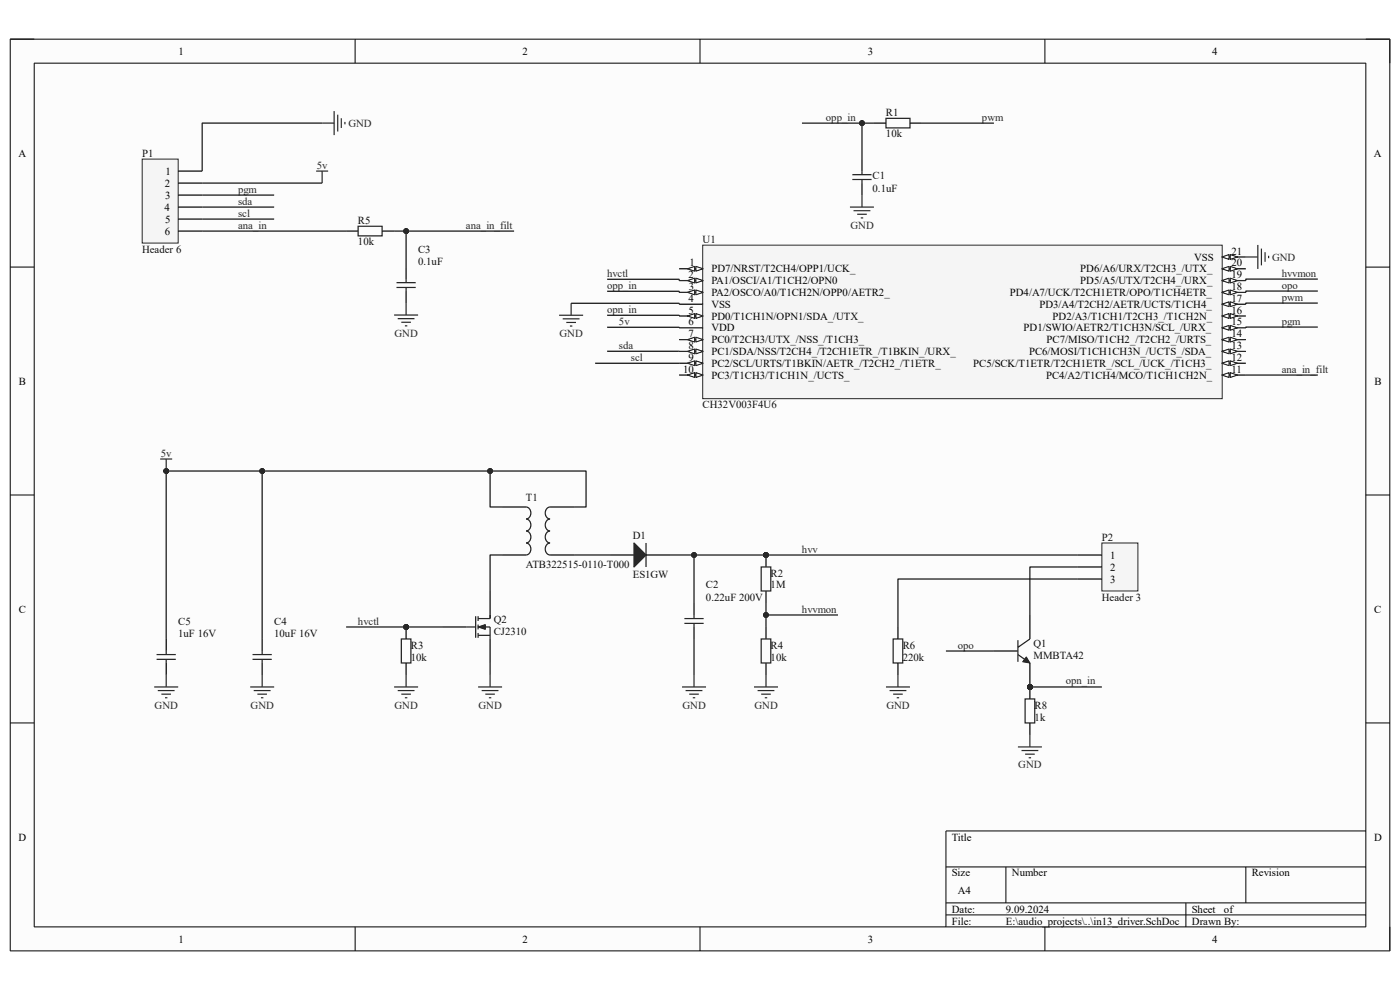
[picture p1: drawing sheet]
<svg xmlns="http://www.w3.org/2000/svg" width="297mm" height="210mm" viewBox="0 0 297 210" stroke-linecap="round" stroke-linejoin="round" font-family="sans-serif">
<path d="M2.2 8.3h292.7v193.4h-292.7z" fill-rule="evenodd" fill="#fcfcfc"/>
<path d="M2.2 8.3h292.7v193.4h-292.7z" fill="none" stroke="#000" stroke-width=".21"/>
<path d="M7.3 13.4h282.5v183.2h-282.5z" fill-rule="evenodd" fill="#fcfcfc"/>
<g fill="none" stroke="#000" stroke-width=".21">
<path d="M2.2 8.3h5.1M7.3 13.4h282.5v183.2h-282.5zM75.3 8.3v5.1M148.5 8.3v5.1M221.7 8.3v5.1M289.8 8.3h5.1v5.1M2.2 56.7h5.1M289.8 56.7h5.1M2.2 105h5.1M289.8 105h5.1M2.2 153.4h5.1M289.8 153.4h5.1"/>
<path d="M289.8 176.3h-89.1v20.3M75.3 196.6v5.1M148.5 196.6v5.1M200.7 183.9h89.1M200.7 191.5h89.1M200.7 194.1h89.1M213.4 183.9v7.6M221.7 196.6v5.1M251.6 191.5v5.1M264.3 183.9v7.6M294.9 196.6v5.1"/>
</g>
<path d="M129.4 117.7h5.1M137.1 117.7h5" fill="none" stroke="#000" stroke-width=".25"/>
<path d="M134.5 115.2l2.6 2.5-2.6 2.6z" fill="#1c1c1c"/>
<path d="M134.5 115.2l2.6 2.5-2.6 2.6zM137.1 115.2v5.1M98.9 133h2M100.9 130.7v4.6M101.4 131.2h2.6M101.4 133h2.6v2.6M101.4 134.8h2.6M101.4 130.7v1M101.4 132.5v1M101.4 134.3v1" fill="none" stroke="#1c1c1c" stroke-width=".25"/>
<path d="M93.8 133h5.1M104 125.4v5.1M104 135.6v5" fill="none" stroke="#000" stroke-width=".25"/>
<path d="M101.4 133l1.6-.5v1z" fill="#1c1c1c"/>
<path d="M101.4 133l1.6-.5v1z" fill="none" stroke="#1c1c1c" stroke-width=".21"/>
<path d="M104 130.5v.7" fill="none" stroke="#1c1c1c" stroke-width=".25"/>
<circle cx="218.5" cy="145.7" r=".51" fill="#0e0e0e"/>
<circle cx="218.5" cy="145.7" r=".51" fill="none" stroke="#0e0e0e" stroke-width=".21"/>
<path d="M210.9 138.1h5.1M218.5 130.5v5.1M218.5 140.6v5.1" fill="none" stroke="#000" stroke-width=".25"/>
<circle cx="218.5" cy="145.7" r=".51" fill="#0e0e0e"/>
<circle cx="218.5" cy="145.7" r=".51" fill="none" stroke="#0e0e0e" stroke-width=".21"/>
<path d="M216 138.9l2.5 1.7M216 135.8v4.6M218.5 135.6l-2.5 1.7" fill="none" stroke="#1c1c1c" stroke-width=".25"/>
<path d="M217.7 139.4l.8 1.2-1.5-.2z" fill="#1c1c1c"/>
<path d="M217.7 139.4l.8 1.2-1.5-.2z" fill="none" stroke="#1c1c1c" stroke-width=".21"/>
<path d="M106.5 107.6h5.1M106.5 117.7h5.1M116.7 107.6h5.1M116.7 117.7h5.1" fill="none" stroke="#000" stroke-width=".25"/>
<path d="M111.6 107.6a1.31 1.31 0 0 1 1 1.2 1.31 1.31 0 0 1-1 1.3 1.31 1.31 0 0 1 1 1.3 1.31 1.31 0 0 1-1 1.2 1.31 1.31 0 0 1 1 1.3 1.31 1.31 0 0 1-1 1.3 1.31 1.31 0 0 1 1 1.3 1.31 1.31 0 0 1-1 1.2M116.7 107.6a1.3 1.3 0 0 0-1 1.2 1.3 1.3 0 0 0 1 1.3 1.3 1.3 0 0 0-1 1.3 1.3 1.3 0 0 0 1 1.2 1.3 1.3 0 0 0-1 1.3 1.3 1.3 0 0 0 1 1.3 1.3 1.3 0 0 0-1 1.3 1.3 1.3 0 0 0 1 1.2" fill="none" stroke="#1c1c1c" stroke-width=".25"/>
<circle cx="86.2" cy="133" r=".51" fill="#0e0e0e"/>
<circle cx="86.2" cy="133" r=".51" fill="none" stroke="#0e0e0e" stroke-width=".21"/>
<path d="M86.2 133v2.6" fill="none" stroke="#000" stroke-width=".25"/>
<circle cx="86.2" cy="133" r=".51" fill="#0e0e0e"/>
<circle cx="86.2" cy="133" r=".51" fill="none" stroke="#0e0e0e" stroke-width=".21"/>
<path d="M147.2 127.9v2.6M147.2 133v2.6M86.2 140.6v2.6" fill="none" stroke="#000" stroke-width=".25"/>
<path d="M85.1 135.6h2.1v5h-2.1zM145.2 132.2h4.1M145.2 131.2h4.1M147.2 130.5v.7M147.2 132.2v.8" fill="none" stroke="#1c1c1c" stroke-width=".25"/>
<path d="M83.6 145.7h5.1M84.4 146.5h3.5M85.1 147.3h2.1M85.9 148h.5M86.2 143.2v2.5M101.4 145.7h5.1M102.2 146.5h3.6M103 147.3h2M103.7 148h.5M104 143.2v2.5" fill="none" stroke="#262626" stroke-width=".25"/>
<circle cx="162.5" cy="117.7" r=".51" fill="#0e0e0e"/>
<circle cx="162.5" cy="117.7" r=".51" fill="none" stroke="#0e0e0e" stroke-width=".21"/>
<path d="M162.5 117.7v2.6" fill="none" stroke="#000" stroke-width=".25"/>
<circle cx="162.5" cy="117.7" r=".51" fill="#0e0e0e"/>
<circle cx="162.5" cy="117.7" r=".51" fill="none" stroke="#0e0e0e" stroke-width=".21"/>
<path d="M182.9 33.8v2.5M182.9 38.8v2.6M185.4 26.1h2.6M193.1 26.1h2.5M162.5 125.4v2.5M162.5 133v2.6M162.5 140.6v2.6" fill="none" stroke="#000" stroke-width=".25"/>
<path d="M180.8 38.1h4.1M180.8 37.1h4.1M182.9 36.3v.8M182.9 38.1v.7M188 25.1h5.1v2h-5.1zM161.5 120.3h2v5.1h-2zM161.5 135.6h2v5h-2z" fill="none" stroke="#1c1c1c" stroke-width=".25"/>
<g fill="none" stroke="#262626" stroke-width=".25">
<path d="M180.3 43.9h5.1M181.1 44.7h3.5M181.9 45.5h2M182.6 46.2h.5M182.9 41.4v2.5M144.7 145.7h5.1M145.5 146.5h3.5M146.2 147.3h2.1M147 148h.5M147.2 143.2v2.5M160 145.7h5.1M160.7 146.5h3.6"/>
<path d="M161.5 147.3h2M162.3 148h.5M162.5 143.2v2.5"/>
</g>
<circle cx="218.5" cy="145.7" r=".51" fill="#0e0e0e"/>
<circle cx="218.5" cy="145.7" r=".51" fill="none" stroke="#0e0e0e" stroke-width=".21"/>
<path d="M218.5 145.7v2.6M218.5 153.4v2.5" fill="none" stroke="#000" stroke-width=".25"/>
<circle cx="218.5" cy="145.7" r=".51" fill="#0e0e0e"/>
<circle cx="218.5" cy="145.7" r=".51" fill="none" stroke="#0e0e0e" stroke-width=".21"/>
<path d="M217.5 148.3h2v5.1h-2z" fill="none" stroke="#1c1c1c" stroke-width=".25"/>
<path d="M216 158.5h5M216.7 159.2h3.6M217.5 160h2M218.5 155.9v2.6M218.2 160.8h.5" fill="none" stroke="#262626" stroke-width=".25"/>
<path d="M233.8 115.2h7.6v10.2h-7.6z" fill-rule="evenodd" fill="#f5f5f5"/>
<path d="M233.8 115.2h7.6v10.2h-7.6z" fill="none" stroke="#262626" stroke-width=".21"/>
<path d="M73.4 49h2.6M81.1 49h2.5M86.2 56.7v2.5M86.2 61.7v2.6M228.7 117.7h5.1M190.5 133v2.6M228.7 120.3h5.1M228.7 122.8h5.1M190.5 140.6v2.6" fill="none" stroke="#000" stroke-width=".25"/>
<path d="M76 48h5.1v2h-5.1zM84.1 60h4.1M86.2 59.2v.8M84.1 61h4.1M86.2 61v.7M189.5 135.6h2v5h-2z" fill="none" stroke="#1c1c1c" stroke-width=".25"/>
<path d="M83.6 66.8h5.1M84.4 67.6h3.5M85.1 68.4h2.1M85.9 69.1h.5M86.2 64.3v2.5M188 145.7h5.1M188.7 146.5h3.6M189.5 147.3h2M190.2 148h.6M190.5 143.2v2.5" fill="none" stroke="#262626" stroke-width=".25"/>
<path d="M30.2 33.8h7.6v17.8h-7.6z" fill-rule="evenodd" fill="#f5f5f5"/>
<path d="M30.2 33.8h7.6v17.8h-7.6z" fill="none" stroke="#262626" stroke-width=".21"/>
<path d="M37.8 36.3h5.1M37.8 38.8h5.1M37.8 41.4h5.1M37.8 43.9h5.1M37.8 46.5h5.1M37.8 49h5.1M35.3 135.6v2.5M55.6 135.6v2.5M35.3 140.6v2.6M55.6 140.6v2.6" fill="none" stroke="#000" stroke-width=".25"/>
<g fill="none" stroke="#262626" stroke-width=".25">
<path d="M68.3 26.1h2.6M70.9 23.6v5.1M71.6 24.3v3.6M72.4 25.1v2M73.2 25.9v.5M32.7 145.7h5.1M33.5 146.5h3.5M34.2 147.3h2.1M35 148h.5M35.3 143.2v2.5M53.1 145.7h5.1M53.8 146.5h3.6"/>
<path d="M54.6 147.3h2M55.4 148h.5M55.6 143.2v2.5"/>
</g>
<path d="M33.2 139.9h4.1M33.2 138.9h4.1M35.3 138.1v.8M35.3 139.9v.7M53.6 139.9h4.1M53.6 138.9h4.1M55.6 138.1v.8M55.6 139.9v.7" fill="none" stroke="#1c1c1c" stroke-width=".25"/>
<path d="M149.1 52h110.2v32.6h-110.2z" fill-rule="evenodd" fill="#f5f5f5"/>
<path d="M149.1 52h110.2v32.6h-110.2z" fill="none" stroke="#262626" stroke-width=".21"/>
<path d="M259.2 67h5.1" fill="none" stroke="#000" stroke-width=".25"/>
<path d="M259.2 67l1.5-.5v1z" fill="#fbfbfb"/>
<path d="M259.2 67l1.5-.5v1z" fill="none" stroke="#000" stroke-width=".21"/>
<path d="M261 66.5l1.5 .5-1.5 .5z" fill="#fbfbfb"/>
<path d="M261 66.5l1.5 .5-1.5 .5z" fill="none" stroke="#000" stroke-width=".21"/>
<path d="M259.2 64.5h5.1" fill="none" stroke="#000" stroke-width=".25"/>
<path d="M259.2 64.5l1.5-.5v1z" fill="#fbfbfb"/>
<path d="M259.2 64.5l1.5-.5v1z" fill="none" stroke="#000" stroke-width=".21"/>
<path d="M261 64l1.5 .5-1.5 .5z" fill="#fbfbfb"/>
<path d="M261 64l1.5 .5-1.5 .5z" fill="none" stroke="#000" stroke-width=".21"/>
<path d="M259.2 62h5.1" fill="none" stroke="#000" stroke-width=".25"/>
<path d="M259.2 62l1.5-.5v1z" fill="#fbfbfb"/>
<path d="M259.2 62l1.5-.5v1z" fill="none" stroke="#000" stroke-width=".21"/>
<path d="M261 61.5l1.5 .5-1.5 .5z" fill="#fbfbfb"/>
<path d="M261 61.5l1.5 .5-1.5 .5z" fill="none" stroke="#000" stroke-width=".21"/>
<path d="M259.2 69.5h5.1" fill="none" stroke="#000" stroke-width=".25"/>
<path d="M259.2 69.5l1.5-.5v1.1z" fill="#fbfbfb"/>
<path d="M259.2 69.5l1.5-.5v1.1z" fill="none" stroke="#000" stroke-width=".21"/>
<path d="M261 69l1.5 .5-1.5 .6z" fill="#fbfbfb"/>
<path d="M261 69l1.5 .5-1.5 .6z" fill="none" stroke="#000" stroke-width=".21"/>
<path d="M259.2 79.6h5.1" fill="none" stroke="#000" stroke-width=".25"/>
<path d="M259.2 79.6l1.5-.5v1z" fill="#fbfbfb"/>
<path d="M259.2 79.6l1.5-.5v1z" fill="none" stroke="#000" stroke-width=".21"/>
<path d="M261 79.1l1.5 .5-1.5 .5z" fill="#fbfbfb"/>
<path d="M261 79.1l1.5 .5-1.5 .5z" fill="none" stroke="#000" stroke-width=".21"/>
<path d="M259.2 59.5h5.1" fill="none" stroke="#000" stroke-width=".25"/>
<path d="M259.2 59.5l1.5-.5v1z" fill="#fbfbfb"/>
<path d="M259.2 59.5l1.5-.5v1z" fill="none" stroke="#000" stroke-width=".21"/>
<path d="M261 59l1.5 .5-1.5 .5z" fill="#fbfbfb"/>
<path d="M261 59l1.5 .5-1.5 .5z" fill="none" stroke="#000" stroke-width=".21"/>
<path d="M259.2 57h5.1" fill="none" stroke="#000" stroke-width=".25"/>
<path d="M259.2 57l1.5-.5v1z" fill="#fbfbfb"/>
<path d="M259.2 57l1.5-.5v1z" fill="none" stroke="#000" stroke-width=".21"/>
<path d="M261 56.5l1.5 .5-1.5 .5z" fill="#fbfbfb"/>
<path d="M261 56.5l1.5 .5-1.5 .5z" fill="none" stroke="#000" stroke-width=".21"/>
<path d="M144.1 57h5.1" fill="none" stroke="#000" stroke-width=".25"/>
<path d="M147.6 56.5l1.6 .5-1.6 .5z" fill="#fbfbfb"/>
<path d="M147.6 56.5l1.6 .5-1.6 .5z" fill="none" stroke="#000" stroke-width=".21"/>
<path d="M145.8 57l1.6-.5v1z" fill="#fbfbfb"/>
<path d="M145.8 57l1.6-.5v1z" fill="none" stroke="#000" stroke-width=".21"/>
<path d="M144.1 59.5h5.1" fill="none" stroke="#000" stroke-width=".25"/>
<path d="M147.6 59l1.6 .5-1.6 .5z" fill="#fbfbfb"/>
<path d="M147.6 59l1.6 .5-1.6 .5z" fill="none" stroke="#000" stroke-width=".21"/>
<path d="M145.8 59.5l1.6-.5v1z" fill="#fbfbfb"/>
<path d="M145.8 59.5l1.6-.5v1z" fill="none" stroke="#000" stroke-width=".21"/>
<path d="M144.1 62h5.1" fill="none" stroke="#000" stroke-width=".25"/>
<path d="M147.6 61.5l1.6 .5-1.6 .5z" fill="#fbfbfb"/>
<path d="M147.6 61.5l1.6 .5-1.6 .5z" fill="none" stroke="#000" stroke-width=".21"/>
<path d="M145.8 62l1.6-.5v1z" fill="#fbfbfb"/>
<path d="M145.8 62l1.6-.5v1z" fill="none" stroke="#000" stroke-width=".21"/>
<path d="M144.1 64.5h5.1M144.1 67h5.1" fill="none" stroke="#000" stroke-width=".25"/>
<path d="M147.6 66.5l1.6 .5-1.6 .5z" fill="#fbfbfb"/>
<path d="M147.6 66.5l1.6 .5-1.6 .5z" fill="none" stroke="#000" stroke-width=".21"/>
<path d="M145.8 67l1.6-.5v1z" fill="#fbfbfb"/>
<path d="M145.8 67l1.6-.5v1z" fill="none" stroke="#000" stroke-width=".21"/>
<path d="M144.1 69.5h5.1M144.1 72h5.1" fill="none" stroke="#000" stroke-width=".25"/>
<path d="M147.6 71.5l1.6 .5-1.6 .6z" fill="#fbfbfb"/>
<path d="M147.6 71.5l1.6 .5-1.6 .6z" fill="none" stroke="#000" stroke-width=".21"/>
<path d="M145.8 72l1.6-.5v1.1z" fill="#fbfbfb"/>
<path d="M145.8 72l1.6-.5v1.1z" fill="none" stroke="#000" stroke-width=".21"/>
<path d="M144.1 74.5h5.1" fill="none" stroke="#000" stroke-width=".25"/>
<path d="M147.6 74l1.6 .5-1.6 .6z" fill="#fbfbfb"/>
<path d="M147.6 74l1.6 .5-1.6 .6z" fill="none" stroke="#000" stroke-width=".21"/>
<path d="M145.8 74.5l1.6-.5v1.1z" fill="#fbfbfb"/>
<path d="M145.8 74.5l1.6-.5v1.1z" fill="none" stroke="#000" stroke-width=".21"/>
<path d="M144.1 77.1h5.1" fill="none" stroke="#000" stroke-width=".25"/>
<path d="M147.6 76.5l1.6 .6-1.6 .5z" fill="#fbfbfb"/>
<path d="M147.6 76.5l1.6 .6-1.6 .5z" fill="none" stroke="#000" stroke-width=".21"/>
<path d="M145.8 77.1l1.6-.6v1.1z" fill="#fbfbfb"/>
<path d="M145.8 77.1l1.6-.6v1.1z" fill="none" stroke="#000" stroke-width=".21"/>
<path d="M144.1 79.6h5.1" fill="none" stroke="#000" stroke-width=".25"/>
<path d="M147.6 79.1l1.6 .5-1.6 .5z" fill="#fbfbfb"/>
<path d="M147.6 79.1l1.6 .5-1.6 .5z" fill="none" stroke="#000" stroke-width=".21"/>
<path d="M145.8 79.6l1.6-.5v1z" fill="#fbfbfb"/>
<path d="M145.8 79.6l1.6-.5v1z" fill="none" stroke="#000" stroke-width=".21"/>
<path d="M259.2 77.1h5.1" fill="none" stroke="#000" stroke-width=".25"/>
<path d="M259.2 77.1l1.5-.6v1.1z" fill="#fbfbfb"/>
<path d="M259.2 77.1l1.5-.6v1.1z" fill="none" stroke="#000" stroke-width=".21"/>
<path d="M261 76.5l1.5 .6-1.5 .5z" fill="#fbfbfb"/>
<path d="M261 76.5l1.5 .6-1.5 .5z" fill="none" stroke="#000" stroke-width=".21"/>
<path d="M259.2 74.5h5.1" fill="none" stroke="#000" stroke-width=".25"/>
<path d="M259.2 74.5l1.5-.5v1.1z" fill="#fbfbfb"/>
<path d="M259.2 74.5l1.5-.5v1.1z" fill="none" stroke="#000" stroke-width=".21"/>
<path d="M261 74l1.5 .5-1.5 .6z" fill="#fbfbfb"/>
<path d="M261 74l1.5 .5-1.5 .6z" fill="none" stroke="#000" stroke-width=".21"/>
<path d="M259.2 72.1h5.1" fill="none" stroke="#000" stroke-width=".25"/>
<path d="M259.2 72.1l1.5-.6v1.1z" fill="#fbfbfb"/>
<path d="M259.2 72.1l1.5-.6v1.1z" fill="none" stroke="#000" stroke-width=".21"/>
<path d="M261 71.5l1.5 .6-1.5 .5z" fill="#fbfbfb"/>
<path d="M261 71.5l1.5 .6-1.5 .5z" fill="none" stroke="#000" stroke-width=".21"/>
<path d="M259.2 54.5h5.1" fill="none" stroke="#000" stroke-width=".25"/>
<path d="M259.2 54.5l1.5-.5v1z" fill="#fbfbfb"/>
<path d="M259.2 54.5l1.5-.5v1z" fill="none" stroke="#000" stroke-width=".21"/>
<path d="M261 54l1.5 .5-1.5 .5z" fill="#fbfbfb"/>
<path d="M261 54l1.5 .5-1.5 .5z" fill="none" stroke="#000" stroke-width=".21"/>
<path d="M264.3 54.5h2.5M266.8 52v5.1M267.6 52.7v3.6M268.4 53.5v2M269.1 54.3v.5M118.6 66.9h5.1M119.4 67.6h3.5M120.1 68.4h2.1M120.9 69.2h.5M121.2 64.3v2.6" fill="none" stroke="#262626" stroke-width=".25"/>
<path d="M162.5 127.9v5.1" fill="none" stroke="#0e0e0e" stroke-width=".25"/>
<circle cx="162.5" cy="130.5" r=".51" fill="#0e0e0e"/>
<circle cx="162.5" cy="130.5" r=".51" fill="none" stroke="#0e0e0e" stroke-width=".21"/>
<path d="M34 97.4h2.5M35.3 97.4v2.5" fill="none" stroke="#262626" stroke-width=".25"/>
<circle cx="35.3" cy="99.9" r=".51" fill="#0e0e0e"/>
<circle cx="35.3" cy="99.9" r=".51" fill="none" stroke="#0e0e0e" stroke-width=".21"/>
<path d="M67.1 36.3h2.5M68.3 36.3v2.5" fill="none" stroke="#262626" stroke-width=".25"/>
<path d="M104 99.9h-68.7v35.7" fill="none" stroke="#0e0e0e" stroke-width=".25"/>
<circle cx="35.3" cy="99.9" r=".51" fill="#0e0e0e"/>
<circle cx="35.3" cy="99.9" r=".51" fill="none" stroke="#0e0e0e" stroke-width=".21"/>
<circle cx="55.6" cy="99.9" r=".51" fill="#0e0e0e"/>
<circle cx="55.6" cy="99.9" r=".51" fill="none" stroke="#0e0e0e" stroke-width=".21"/>
<circle cx="104" cy="99.9" r=".51" fill="#0e0e0e"/>
<circle cx="104" cy="99.9" r=".51" fill="none" stroke="#0e0e0e" stroke-width=".21"/>
<path d="M42.9 38.8h25.4M68.3 26.1h-25.4v10.2M42.9 49h30.5M42.9 46.5h15.3M42.9 43.9h15.3M42.9 41.4h15.3M73.4 133h20.4" fill="none" stroke="#0e0e0e" stroke-width=".25"/>
<circle cx="86.2" cy="133" r=".51" fill="#0e0e0e"/>
<circle cx="86.2" cy="133" r=".51" fill="none" stroke="#0e0e0e" stroke-width=".21"/>
<path d="M83.6 49h2.6v7.7" fill="none" stroke="#0e0e0e" stroke-width=".25"/>
<circle cx="86.2" cy="49" r=".51" fill="#0e0e0e"/>
<circle cx="86.2" cy="49" r=".51" fill="none" stroke="#0e0e0e" stroke-width=".21"/>
<path d="M86.2 49h22.9" fill="none" stroke="#0e0e0e" stroke-width=".25"/>
<circle cx="86.2" cy="49" r=".51" fill="#0e0e0e"/>
<circle cx="86.2" cy="49" r=".51" fill="none" stroke="#0e0e0e" stroke-width=".21"/>
<path d="M106.5 117.7h-2.5v7.7M106.5 107.6h-2.5v-7.7h20.3v7.7h-2.5" fill="none" stroke="#0e0e0e" stroke-width=".25"/>
<circle cx="104" cy="99.9" r=".51" fill="#0e0e0e"/>
<circle cx="104" cy="99.9" r=".51" fill="none" stroke="#0e0e0e" stroke-width=".21"/>
<path d="M128.8 59.2h15.3v.3M121.2 64.3h22.9v.2M126.3 77.1h17.8M128.8 74.5h15.3M128.8 69.4h15.3v.1M128.8 66.9h15.3v.1M128.8 61.8h15.3v.2M121.8 117.7h7.6M142.1 117.7h5.1v10.2" fill="none" stroke="#0e0e0e" stroke-width=".25"/>
<circle cx="147.2" cy="117.7" r=".51" fill="#0e0e0e"/>
<circle cx="147.2" cy="117.7" r=".51" fill="none" stroke="#0e0e0e" stroke-width=".21"/>
<path d="M147.2 117.7h81.5" fill="none" stroke="#0e0e0e" stroke-width=".25"/>
<circle cx="162.5" cy="117.7" r=".51" fill="#0e0e0e"/>
<circle cx="162.5" cy="117.7" r=".51" fill="none" stroke="#0e0e0e" stroke-width=".21"/>
<circle cx="147.2" cy="117.7" r=".51" fill="#0e0e0e"/>
<circle cx="147.2" cy="117.7" r=".51" fill="none" stroke="#0e0e0e" stroke-width=".21"/>
<path d="M162.5 130.5h15.3" fill="none" stroke="#0e0e0e" stroke-width=".25"/>
<circle cx="162.5" cy="130.5" r=".51" fill="#0e0e0e"/>
<circle cx="162.5" cy="130.5" r=".51" fill="none" stroke="#0e0e0e" stroke-width=".21"/>
<path d="M170.1 26.1h12.8" fill="none" stroke="#0e0e0e" stroke-width=".25"/>
<circle cx="182.9" cy="26.1" r=".51" fill="#0e0e0e"/>
<circle cx="182.9" cy="26.1" r=".51" fill="none" stroke="#0e0e0e" stroke-width=".21"/>
<path d="M185.4 26.1h-2.5v7.7" fill="none" stroke="#0e0e0e" stroke-width=".25"/>
<circle cx="182.9" cy="26.1" r=".51" fill="#0e0e0e"/>
<circle cx="182.9" cy="26.1" r=".51" fill="none" stroke="#0e0e0e" stroke-width=".21"/>
<path d="M195.6 26.1h15.3M200.7 138.1h10.2M228.7 122.8h-38.2v10.2M218.5 145.7h15.3" fill="none" stroke="#0e0e0e" stroke-width=".25"/>
<circle cx="218.5" cy="145.7" r=".51" fill="#0e0e0e"/>
<circle cx="218.5" cy="145.7" r=".51" fill="none" stroke="#0e0e0e" stroke-width=".21"/>
<path d="M279.6 59.2h-15.3v.3M264.3 79.6h15.3M279.6 69.4h-15.3v.1M279.6 64.3h-15.3v.2M279.6 61.7h-15.3v.3M55.6 99.9v35.7M228.7 120.3h-10.2v10.2" fill="none" stroke="#0e0e0e" stroke-width=".25"/>
<circle cx="55.6" cy="99.9" r=".51" fill="#0e0e0e"/>
<circle cx="55.6" cy="99.9" r=".51" fill="none" stroke="#0e0e0e" stroke-width=".21"/>
<path d="M147.2 135.6v7.6M104 140.6v2.6" fill="none" stroke="#0e0e0e" stroke-width=".25"/>
<g font-size="2.3">
<text x="37.9" y="11.6">1</text>
<text x="110.9" y="11.6">2</text>
<text x="184.1" y="11.6">3</text>
<text x="257.2" y="11.6">4</text>
<text x="3.9" y="33.2">A</text>
<text x="291.5" y="33.2">A</text>
<text x="35" y="39.6">2</text>
<text x="35.1" y="37">1</text>
<text x="34.9" y="44.7">4</text>
<text x="35" y="47.2">5</text>
<text x="35.1" y="42.2">3</text>
<text x="35" y="49.8">6</text>
<text x="146" y="59">2</text>
<text x="146.3" y="56.5">1</text>
<text x="150.9" y="57.8">PD7/NRST/T2CH4/OPP1/UCK_</text>
<text x="229.2" y="57.8">PD6/A6/URX/T2CH3_/UTX_</text>
<text x="253.3" y="55.3">VSS</text>
<text x="261.2" y="59">19</text>
<text x="261.2" y="56.5">20</text>
<text x="261.2" y="54">21</text>
<text x="146" y="64">4</text>
<text x="146.1" y="61.5">3</text>
<text x="150.9" y="60.3">PA1/OSCI/A1/T1CH2/OPN0</text>
<text x="150.9" y="62.8">PA2/OSCO/A0/T1CH2N/OPP0/AETR2_</text>
<text x="150.9" y="65.3">VSS</text>
<text x="214.2" y="62.8">PD4/A7/UCK/T2CH1ETR/OPO/T1CH4ETR_</text>
<text x="220.5" y="65.3">PD3/A4/T2CH2/AETR/UCTS/T1CH4_</text>
<text x="229.2" y="60.3">PD5/A5/UTX/T2CH4_/URX_</text>
<text x="261.2" y="64">17</text>
<text x="261.2" y="61.5">18</text>
<text x="146" y="69">6</text>
<text x="146" y="71.5">7</text>
<text x="146.1" y="66.5">5</text>
<text x="150.9" y="67.8">PD0/T1CH1N/OPN1/SDA_/UTX_</text>
<text x="150.9" y="70.3">VDD</text>
<text x="217.2" y="70.3">PD1/SWIO/AETR2/T1CH3N/SCL_/URX_</text>
<text x="223.3" y="67.8">PD2/A3/T1CH1/T2CH3_/T1CH2N_</text>
<text x="261.2" y="66.5">16</text>
<text x="261.2" y="69">15</text>
<text x="261.2" y="71.5">14</text>
<text x="146" y="76.5">9</text>
<text x="146.1" y="74">8</text>
<text x="150.9" y="72.8">PC0/T2CH3/UTX_/NSS_/T1CH3_</text>
<text x="150.9" y="75.3">PC1/SDA/NSS/T2CH4_/T2CH1ETR_/T1BKIN_/URX_</text>
<text x="150.9" y="77.8">PC2/SCL/URTS/T1BKIN/AETR_/T2CH2_/T1ETR_</text>
<text x="206.5" y="77.8">PC5/SCK/T1ETR/T2CH1ETR_/SCL_/UCK_/T1CH3_</text>
<text x="218.3" y="75.3">PC6/MOSI/T1CH1CH3N_/UCTS_/SDA_</text>
<text x="222" y="72.8">PC7/MISO/T1CH2_/T2CH2_/URTS_</text>
<text x="261.2" y="76.5">12</text>
<text x="261.2" y="74">13</text>
<text x="4" y="81.6">B</text>
<text x="144.9" y="79">10</text>
<text x="150.9" y="80.3">PC3/T1CH3/T1CH1N_/UCTS_</text>
<text x="221.9" y="80.3">PC4/A2/T1CH4/MCO/T1CH1CH2N_</text>
<text x="261.2" y="79">11</text>
<text x="291.6" y="81.6">B</text>
<text x="235.5" y="118.5">1</text>
<text x="235.5" y="121">2</text>
<text x="235.5" y="123.6">3</text>
<text x="4" y="130">C</text>
<text x="291.5" y="130">C</text>
<text x="3.9" y="178.3">D</text>
<text x="201.9" y="178.3">Title</text>
<text x="291.5" y="178.3">D</text>
<text x="201.9" y="185.9">Size</text>
<text x="214.7" y="185.9">Number</text>
<text x="265.5" y="185.9">Revision</text>
<text x="203.2" y="189.7">A4</text>
<text x="201.9" y="193.6">Date:</text>
<text x="201.9" y="196.1">File:</text>
<text x="213.4" y="193.6">9.09.2024</text>
<text x="213.4" y="196.1">E:\audio_projects\..\in13_driver.SchDoc</text>
<text x="252.8" y="193.6">Sheet</text>
<text x="252.8" y="196.1">Drawn By:</text>
<text x="259.7" y="193.6">of</text>
<text x="37.9" y="199.9">1</text>
<text x="110.9" y="199.9">2</text>
<text x="184.1" y="199.9">3</text>
<text x="257.2" y="199.9">4</text>
</g>
<g font-size="2.3" fill="#262626">
<text x="73.9" y="26.9">GND</text>
<text x="175.2" y="25.6">opp_in</text>
<text x="208.3" y="25.6">pwm</text>
<text x="67.2" y="35.8">5v</text>
<text x="50.5" y="40.9">pgm</text>
<text x="50.5" y="43.4">sda</text>
<text x="50.5" y="46">scl</text>
<text x="50.5" y="48.5">ana_in</text>
<text x="98.8" y="48.5">ana_in_filt</text>
<text x="180.4" y="48.5">GND</text>
<text x="128.8" y="58.7">hvctl</text>
<text x="269.9" y="55.3">GND</text>
<text x="271.9" y="58.7">hvvmon</text>
<text x="128.8" y="61.3">opp_in</text>
<text x="271.9" y="61.3">opo</text>
<text x="271.9" y="63.8">pwm</text>
<text x="83.7" y="71.4">GND</text>
<text x="118.7" y="71.5">GND</text>
<text x="128.8" y="66.4">opn_in</text>
<text x="131.3" y="68.9">5v</text>
<text x="271.9" y="68.9">pgm</text>
<text x="131.3" y="74">sda</text>
<text x="133.9" y="76.5">scl</text>
<text x="271.9" y="79">ana_in_filt</text>
<text x="34.1" y="96.9">5v</text>
<text x="170.1" y="117.2">hvv</text>
<text x="170.1" y="130">hvvmon</text>
<text x="75.9" y="132.5">hvctl</text>
<text x="203.2" y="137.6">opo</text>
<text x="226.1" y="145.2">opn_in</text>
<text x="32.8" y="150.3">GND</text>
<text x="53.2" y="150.3">GND</text>
<text x="83.7" y="150.3">GND</text>
<text x="101.5" y="150.3">GND</text>
<text x="144.8" y="150.3">GND</text>
<text x="160.1" y="150.3">GND</text>
<text x="188" y="150.3">GND</text>
<text x="216" y="163">GND</text>
</g>
<g font-size="2.3" fill="#0e0e0e">
<text x="188" y="29.2">10k</text>
<text x="188" y="24.6">R1</text>
<text x="30.1" y="33.2">P1</text>
<text x="185.1" y="40.6">0.1uF</text>
<text x="185.1" y="38.1">C1</text>
<text x="75.9" y="47.5">R5</text>
<text x="30.1" y="53.6">Header 6</text>
<text x="75.9" y="52.1">10k</text>
<text x="88.7" y="53.6">C3</text>
<text x="149.1" y="51.5">U1</text>
<text x="88.7" y="56.1">0.1uF</text>
<text x="149.1" y="86.6">CH32V003F4U6</text>
<text x="111.6" y="106.3">T1</text>
<text x="134.2" y="114.4">D1</text>
<text x="233.8" y="114.7">P2</text>
<text x="111.6" y="120.5">ATB322515-0110-T000</text>
<text x="134.2" y="122.6">ES1GW</text>
<text x="149.8" y="124.8">C2</text>
<text x="163.5" y="124.8">1M</text>
<text x="163.5" y="122.3">R2</text>
<text x="149.8" y="127.4">0.22uF 200V</text>
<text x="233.8" y="127.4">Header 3</text>
<text x="37.8" y="135">1uF 16V</text>
<text x="37.8" y="132.5">C5</text>
<text x="58.2" y="135">10uF 16V</text>
<text x="58.2" y="132.5">C4</text>
<text x="87.2" y="137.6">R3</text>
<text x="104.7" y="132.2">Q2</text>
<text x="104.7" y="134.8">CJ2310</text>
<text x="163.5" y="137.6">R4</text>
<text x="191.5" y="137.6">R6</text>
<text x="219.2" y="137.3">Q1</text>
<text x="87.2" y="140.1">10k</text>
<text x="163.5" y="140.1">10k</text>
<text x="191.5" y="140.1">220k</text>
<text x="219.2" y="139.9">MMBTA42</text>
<text x="219.5" y="152.9">1k</text>
<text x="219.5" y="150.3">R8</text>
</g>
</svg>
